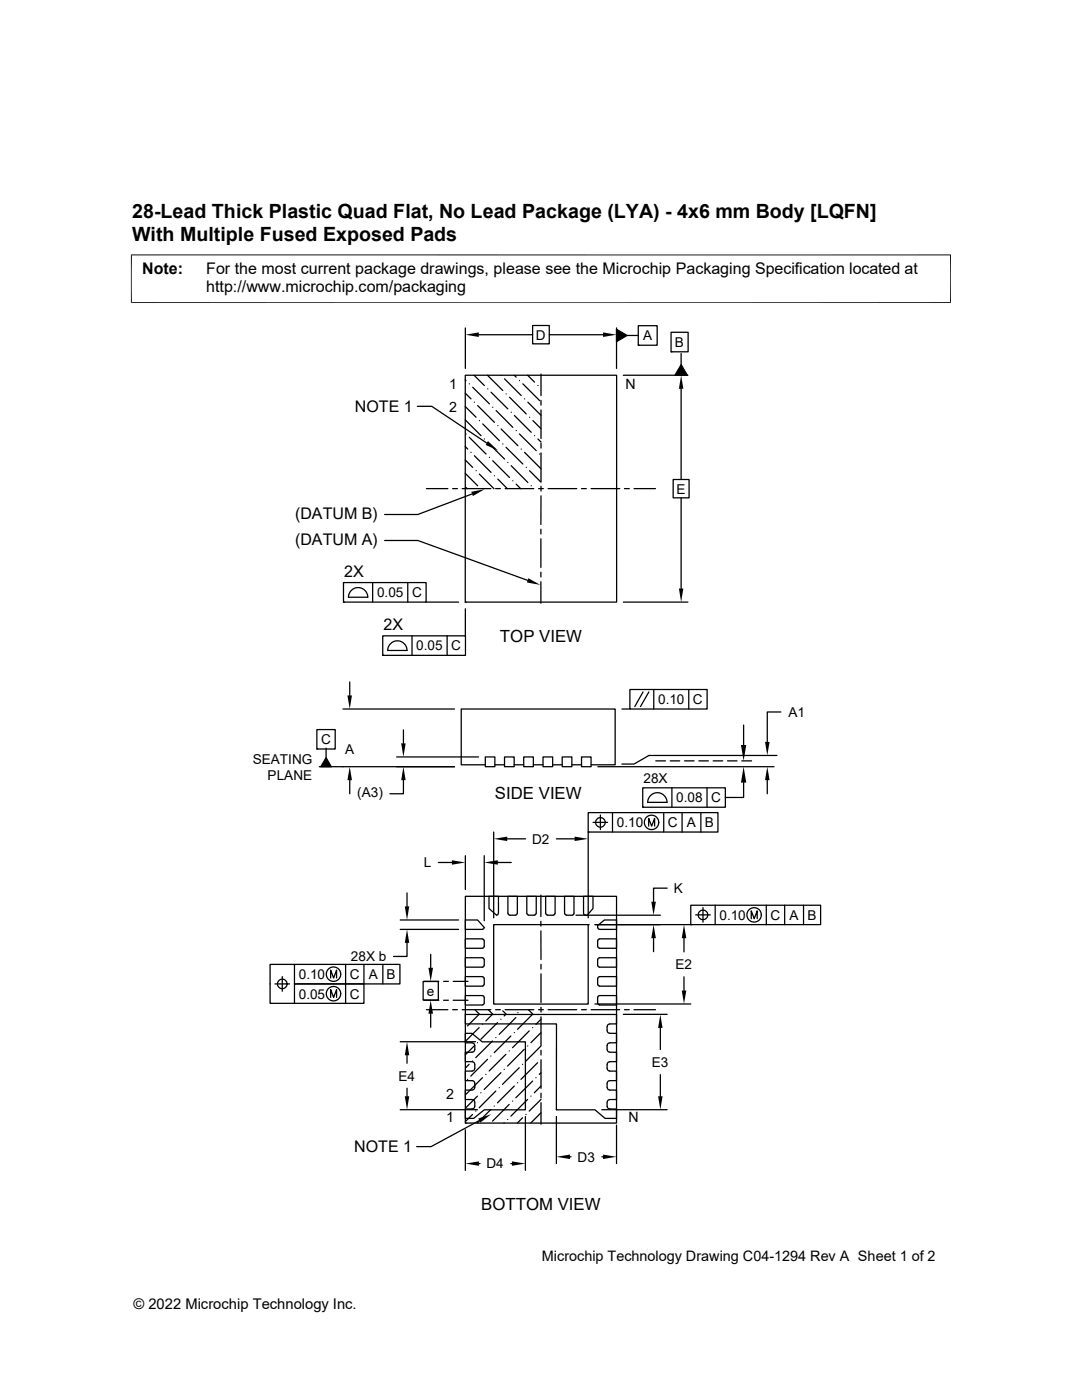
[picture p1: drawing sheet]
<svg xmlns="http://www.w3.org/2000/svg" width="216mm" height="279mm" viewBox="0 0 216 279" stroke-linecap="round" stroke-linejoin="round" font-family="sans-serif">
<g fill="none" stroke="#000" stroke-width=".25">
<path d="M92.8 78.5l1.2 1.1M92.8 75.8l.2 .1M92.8 74.9h30.2v45.3h-30.2zM92.9 65.4v8.1M93.6 76.6h.1M94.3 77.3l3.4 3.3M94.6 74.9l2 2M95.5 66.8h10.8M97.3 74.9l3 3M97.3 77.6h.1M98 78.3l3.3 3.3M100 74.9h.1"/>
<path d="M100.7 75.6l3.3 3.3M101 78.6h.1M101.7 79.3l3.3 3.3M102.6 74.9l.4 .4M103.7 75.9h.1M104.3 76.6l3.4 3.3M104.7 79.6h.1M105.3 74.9l1.4 1.4M106.3 65h3.3v3.6h-3.3zM107.3 76.9h.1M107.9 74.7v4.3M107.9 79.9v1"/>
<path d="M109.6 66.8h10.7M123 65.7l2.1 1.3-2.1 1.2zM123 65.4v8.1M124.4 74.9h12.9M125.1 67h2.3M127.4 65h3.7v3.9h-3.7zM127.4 68.9h.1M133.9 66.3h3.4v3.9h-3.4zM133.9 70.2h.1M135.9 77.6v18.1M135.9 72.8l1.2 2.1h-2.4zM135.9 70.5v2.3"/>
<path d="M83.3 81.1h2.8l11.1 7.3M85.1 97.5h4.3M90.3 97.5h1M92.2 97.5h5.7M92.8 89.1l.5 .5M92.8 91.8l1.5 1.5M92.8 81.1l2.2 2.2M92.8 83.8l3.2 3.2M92.8 94.5l2.5 2.4M93 86.6h.1M93 97.3l.2 .2M93.6 87.3l3.4 3.3"/>
<path d="M94 90.3h.1M94.2 98.6l-10.8 4.1h-6.6M94.7 91l3.3 3.3M94.7 80.3h.1M95 93.9h.1M95.3 80.9l3.4 3.4M95.7 83.9h.1M95.7 94.6l2.9 2.9M96.3 84.6l3.4 3.3M96.6 87.6h.1M97.3 88.3l3.4 3.3M97.7 91.3h.1"/>
<path d="M98.3 81.3h.1M98.3 91.9l3.4 3.4M98.7 95h.1M98.9 97.5h.9M99 81.9l3.3 3.4M99.3 95.6l1.9 1.9M99.3 84.9h.1M100 85.6l3.3 3.3M100.3 88.6h.1M100.8 97.5h5.7M101 89.3l3.3 3.3M101.3 92.3h.1"/>
<path d="M102 92.9l3.3 3.4M102 82.3h.1M102.3 95.9h.1M102.7 82.9l3.3 3.4M103 96.6l.9 .9M103 85.9h.1M103.7 86.6l3.3 3.3M104 89.6h.1M104.7 90.3l3.2 3.3M105 93.3h.1M105.3 80.3l2.7 2.6M105.7 93.9l2.2 2.3"/>
<path d="M105.7 83.3h.1M106 96.9h.1M106.3 83.9l1.6 1.7M106.7 87h.1M107.3 87.6l.6 .6M107.5 97.5h.9M107.7 90.6h.1M107.9 81.8v5.7M107.9 88.5v.9M107.9 90.4v5.7M107.9 97v1M107.9 99v5.7"/>
<path d="M109.4 97.5h5.7M116 97.5h1M117.9 97.5h5.8M124.6 97.5h1M126.5 97.5h4.3M134.3 95.7h3.2v3.7h-3.2zM135.9 99.4v18.1M68.5 116.3h16.5v3.9h-16.5zM69.5 119.2h3.9a1.93 1.93 0 0 0-1.9-1.9 1.93 1.93 0 0 0-2 1.9M74.4 116.3v3.9M76.8 107.9h6.6l21.9 7.9M81.4 116.3v3.9"/>
<path d="M107.9 105.6v1M107.9 107.5v5.7M107.9 114.2v.9M107.9 116.1v4.3M68.5 120.2h.1M69.8 136.1v2.7M76.4 126.9h16.5v3.9h-16.5zM76.4 130.8h.1M77.3 129.8h3.9M77.4 129.8a1.93 1.93 0 0 1 1.9-1.9 1.93 1.93 0 0 1 1.9 1.9M82.2 126.9v3.9M85 120.2h6.5"/>
<path d="M89.2 126.9v3.9M92.8 120.2h.1M92.9 121.5v5.4M124.4 120.2h12.9M125.7 137.6h15.4v3.9h-15.4zM128.3 138.1l-1.6 2.9M129.5 138.1l-1.7 2.9M130.5 137.6v3.9M137.4 137.6v3.9M63.2 145.6h3.7v3.9h-3.7zM63.2 149.5h.1M65.1 149.3v1.9"/>
<path d="M65.1 151.2l1 1.8h-2.1zM68.4 141.5h22.3M69.8 155.7v2.7M79.1 151.1h16.4M80.5 155.7v2.7h-2.7M80.5 145.7v2.7M90.7 153h-27M96.8 151.1h1.9v1.9h-1.9zM96.8 152.6h-4.8v-11.1h30.7v11.1h-4.8M98.7 152.6h2M100.7 151.1h1.9v1.9h-1.9zM102.6 152.6h1.9"/>
<path d="M104.5 151.1h1.9v1.9h-1.9zM106.4 152.6h2M108.4 151.1h1.9v1.9h-1.9zM110.3 152.6h1.9M112.2 151.1h1.9v1.9h-1.9zM114.1 152.6h1.9M116 151.1h1.9v1.9h-1.9zM119.3 153h35.2M124.1 141.5h1.6M128.2 157.2h16.5v3.9h-16.5zM130.9 151.8h1.9M133.7 151.8h1.9"/>
<path d="M134.1 157.2v3.9M136.6 151.8h1.9M139.4 151.8h2M141.1 157.2v3.9M142.3 151.8h1.9M145.2 151.8h1.9M148 151.8h2M148.4 156.2v3h-3.7M148.4 144.7v4M153.1 155.7v2.7M155 150.8h-25.5l-3 1.7h-2.4M155.8 142.1h-2.7v6"/>
<path d="M81.2 178.2v2.7M87.5 172.1h2.7M92.9 178.9h30.1v45.2h-30.1zM92.9 170.8v6.7M96.6 170.8v12.9M98.5 166.1v17.1M99.3 172.1h2.7M101.2 167.4h3.7M101.3 178.9h1.9v3.4l-.2 .3h-1.3l-.3-.1zM107.9 178.6v4.3M108.9 178.9h1.9l-.1 3.4-.1 .3h-1.3l-.4-.2zM111 167.4h3.7"/>
<path d="M116.4 178.9h1.9v2.4l-1.1 1.3h-.6l-.2-.3zM117.4 162.2h25.9v3.9h-25.9zM117.4 166.1h.1M117.4 166.1v17.1M118.3 164.1h2.9M119.8 162.7v2.9M122.2 162.2v3.9M128.2 161.1h.1M129.2 160.1h3.9M129.2 160.1a1.93 1.93 0 0 1 2-1.9 1.93 1.93 0 0 1 1.9 1.9M129.4 164.9v-1.6l.6 1.6 .6-1.6v1.6M132.4 162.2v3.9"/>
<path d="M133.1 177.2h-2.7v2.8M136.1 162.2v3.9M139.8 162.2v3.9M54.9 196.4h2.9M56.3 194.9v2.9M58.8 192.5v3.9h13.8v3.8h-18.7v-7.7h25.9v3.9h-21v3.8M66 195.2v-1.6l.6 1.6 .6-1.6v1.6M66 199.1v-1.6l.6 1.6 .6-1.6v1.6M69 192.5v7.7M72.6 192.5v3.9M76.4 192.5v3.9M79.9 183.6h11.6"/>
<path d="M79.9 185.5h11.6M81.2 188.2v2.7h-2.7M84.4 195.9h3.1v3.7h-3.1zM84.6 195.9h3M84.6 199.6h3M85.9 190.5v2.6M88.5 195.9h1M88.5 199.6h1M90.4 195.9h3M90.4 199.6h3M92.9 183.6h2.4l1.3 1.5v.2l-.4 .2h-3.3zM92.9 191.1l3.5 .1 .2 .3v1.3l-.4 .2h-3.3z"/>
<path d="M96.2 189.2h.2l.2-.3v-1.2l-.2-.3h-3.5v1.9h3.3M96.2 194.9h-3.3v1.9l3.5-.1 .2-.3v-1.1l-.1-.3-.3-.1M98.5 184.5h18.9v15.9h-18.9zM99.4 182.3l-.3 .3-1.5-1.3v-2.4h1.9v3.4M105.1 182.3v-3.4h1.9v3.4M107 182.3l-.2 .3h-1.3l-.4-.3M107.9 185.8v5.7M107.9 183.9v.9M107.9 192.4v1M107.9 194.4v5.7M112.6 182.3v-3.4h1.9v3.5l-.3 .2h-1.2l-.3-.3M114.9 182.6h16.9"/>
<path d="M117.4 184.5h.1M118.7 184.5h19.1M119.3 184.7l1.3-1.1h2.4v1.9h-3.4l-.3-.2zM119.4 191.3l.2-.2h3.4v1.9h-3.5l-.2-.3zM119.6 194.9h3.4v1.9l-3.5-.1-.2-.3v-1.1l.3-.4M119.6 189.2l-.2-.1-.1-.2v-1.2l.2-.3h3.5v1.9h-3.4M130.4 187.2v2.7M136.5 187.2v2.8M136.5 194.9v2.8M137.8 180.7h25.9v3.8h-25.9zM137.8 184.5h.1M138.8 182.6h2.9"/>
<path d="M140.3 181.1v2.9M142.7 180.7v3.8M149.9 183.3v-1.5l.6 1.5 .6-1.5v1.5M152.9 180.7v3.8M156.6 180.7v3.8M160.3 180.7v3.8M79.9 207.9h15M81.2 210.6v1.6M81.2 217.2v1.6M85.1 201.5h4.3M85.9 202.3v2.7M90.3 201.5h1"/>
<path d="M92.2 201.5h5.7M92.9 202.5h.1M93.3 215.4h.1M93.6 212.4l-.7 .8M94.2 210h-1.3v1.9h1.3M94.2 210l.3-.1 .2-.3v-1.2l-.5-.3h-1.3v-1.9h1.2l2.1 1.7h8.6v13.6h-8.2l-2.1 1.7h-1.6M94.2 211.9l.4 .1 .1 .4v1.1l-.5 .3h-1.3v1.9h1.4l.4 .5v.9l-.2 .4-1.6 .1v1.8l1.3 .1 .5 .2v1.2l-.2 .3-.3 .1M94.3 211.8h.1M94.6 208.7l-1.7 1.8M94.8 201.5l.9 1M95.3 218.8l-2.4 2.4M95.3 208.1h.1"/>
<path d="M95.6 202.5l-2.3 2.2M95.6 205.1l-2.7 2.7M95.9 218.1h.1M96.2 200.6l.2-.1 .2-.3v-1.1l-.2-.4h-3.5v1.9h3.3M96.3 215.1l-3.4 3.3M96.3 204.4h.1M96.9 214.4h.1M97.3 211.4l-3.4 3.4M97.4 201.5l1 1M97.9 210.8h.1M98.2 202.5l-1.3 1.3M98.3 207.8l-3.4 3.3"/>
<path d="M98.9 201.5h.9M98.9 217.7l-3.3 3.4M98.9 207.1h.1M99.3 204.1l-3.4 3.3M99.6 217.1h.1M99.9 214.1l-3.3 3.3M99.9 203.4h.1M100.3 201.7l.7 .8M100.6 213.4h.1M100.8 201.5h5.7M100.9 202.5l-.3 .3M100.9 210.4l-3.3 3.3"/>
<path d="M101.6 209.7h.1M101.9 206.8l-3.3 3.3M102.3 219.8h.1M102.6 216.7l-3.3 3.4M102.6 206.1h.1M102.9 203.1l-3.3 3.3M103.3 216.1h.1M103.3 202.1h.1M103.6 213.1l-3.3 3.3M104.3 212.4h.1M104.6 209.4l-3.3 3.3M105.3 219.4l-3.4 3.4"/>
<path d="M105.3 208.7h.1M105.4 201.5l.9 .9M105.6 205.7l-3.3 3.4M105.9 218.8h.1M106.2 202.5l-2.9 2.9M106.3 215.8l-3.4 3.3M106.3 205.1h.1M106.9 215.1h.1M107.3 212.1l-3.4 3.3M107.5 201.5h.9M107.9 219.4l-2.3 2.3M107.9 208.7l-3 3.1"/>
<path d="M107.9 206.1l-2 2M107.9 216.7l-1.3 1.4M107.9 214.1l-.3 .3M107.9 203.4l-1 1M107.9 201v1M107.9 202.9v5.7M107.9 209.6v.9M107.9 211.5v5.7M107.9 218.2v.9M109.4 201.5h5.7M116 201.5h1M117.9 201.5h5.8"/>
<path d="M118.7 200.4h19.1M119.6 200.6l-.2-.2-.1-.2v-1.1l.2-.4h3.5v1.9h-3.4M121.1 204.9v.8M121.1 208.6v.9M121.1 212.4v.8M121.1 216.2v.8M121.1 220v.8M121.2 217l.1 .4 .4 .2h1.3v1.8l-1.5 .1-.3 .2v.3M121.2 213.2l.1 .4 .4 .2h1.3v1.9h-1.5l-.3 .2v.3M121.2 209.5l.1 .3 .4 .2M121.2 205.7l.1 .4 .4 .1h1.3v1.9l-1.5 .1-.3 .2v.2M121.7 204.3h1.3v-1.8h-30.1v1.8h18.1v17.2h7.7l2 1.7h2.3v-1.9h-1.3"/>
<path d="M121.7 211.9l-.4 .1-.1 .4M121.7 210h1.3v1.9h-1.3M121.7 204.4l-.4 .1-.1 .4M124.4 202.4h8.7M124.6 201.5h1M126.5 201.5h4.3M131.8 205.1v4.3M131.8 214.5v4.3M79.9 221.5h15.4M92.9 224.1h.1M92.9 225.5v8.1M94.2 221.3h-1.3v1.9"/>
<path d="M94.3 222.4l-1.4 1.4M94.9 221.7h.1M95.6 232.2h.2M95.7 223.6l-9.7 5.2h-2.9M97.9 221.4l-2.7 2.7M98.6 220.7h.1M100.6 224.1h.1M101.3 223.4h.1M101.6 220.4l-3.3 3.4M101.9 232.2h.3M104.3 223.1l-1.1 1M104.8 222.8v10.8"/>
<path d="M104.9 222.4h.1M107.9 222.1l-2 2M107.9 220.1v4.3M111 222.8v9.4M113.7 230.9h.2M120.1 221.5h13M120.1 230.9h.2M121.2 220.8l.1 .3 .4 .2M123 224.5v7.7"/>
<circle cx="119.8" cy="164.1" r=".96"/>
<circle cx="130" cy="164.1" r="1.44"/>
<circle cx="56.3" cy="196.4" r=".96"/>
<circle cx="66.5" cy="194.4" r="1.44"/>
<circle cx="66.5" cy="198.3" r="1.44"/>
<circle cx="140.3" cy="182.6" r=".96"/>
<circle cx="150.5" cy="182.6" r="1.44"/>
</g>
<g fill="#000">
<path d="M92.9 66.8l2.6-.5v.9zM120.3 66.3l2.7 .5-2.7 .4zM123 65.7l2.1 1.3-2.1 1.2zM135.9 74.9l.5 2.7h-.9zM135.9 72.8l1.2 2.1h-2.4zM94 98.1l2.7-.5-2.3 1.4zM97.4 88.1l2 1.8-2.5-1.1zM105.4 115.4l2.4 1.3-2.7-.5zM135.5 117.5h.9l-.5 2.7zM69.3 138.8h.9l-.4 2.7zM65.1 151.2l1 1.8h-2.1zM69.8 153l.4 2.7h-.9z"/>
<path d="M80.1 148.4h.8l-.4 2.7zM80.5 153l.4 2.7h-.8zM148.4 153l.5 3.2h-1.1zM147.8 148.7h1.1l-.5 3.1zM153.1 153l.5 2.7h-.9zM152.7 148.1h.9l-.5 2.7zM90.2 171.7l2.7 .4-2.7 .5zM96.6 172.1l2.7-.4v.9zM98.5 167.4l2.7-.4v.9zM114.7 167l2.7 .4-2.7 .5zM130 180h.9l-.5 2.6zM80.8 180.9h.9l-.5 2.7z"/>
<path d="M81.2 185.5l.5 2.7h-.9zM85.5 193.1h.9l-.5 2.8zM130.4 184.5l.5 2.7h-.9zM136.5 184.5l.4 2.7h-.9zM136 197.7h.9l-.4 2.7zM81.2 207.9l.5 2.7h-.9zM80.8 218.8h.9l-.5 2.7zM85.9 199.6l.5 2.7h-.9zM131.8 202.4l.4 2.7h-.9zM131.3 218.8h.9l-.4 2.7zM95.4 223.2l2.6-.8-2.1 1.6zM92.9 232.2l2.7-.4v.9z"/>
<path d="M102.2 231.8l2.6 .4-2.6 .5zM111 230.9l2.7-.5v.9zM120.3 230.4l2.7 .5-2.7 .4z"/>
</g>
<path d="M26.1 50.9h163.7M26.2 50.8v9.7M189.7 50.8v9.7M26.1 60.4h163.7" fill="none" stroke="#000" stroke-width=".2"/>
<g font-size="3.9">
<text x="26.4" y="43.5">28-Lead Thick Plastic Quad Flat, No Lead Package (LYA) - 4x6 mm Body [LQFN]</text>
<text x="26.4" y="48">With Multiple Fused Exposed Pads</text>
</g>
<g font-size="3.3">
<text x="99.8" y="128.1">TOP VIEW</text>
<text x="98.7" y="159.4">SIDE VIEW</text>
<text x="96" y="241.5">BOTTOM VIEW</text>
</g>
<g font-size="3.2">
<text x="28.4" y="54.6">Note:</text>
<text x="41.1" y="58.3">http://www.microchip.com/packaging</text>
<text x="41.1" y="54.6">For the most current package drawings, please see the Microchip Packaging Specification located at</text>
<text x="70.8" y="82.2">NOTE 1</text>
<text x="58.9" y="103.5">(DATUM B)</text>
<text x="58.9" y="108.7">(DATUM A)</text>
<text x="68.7" y="115.1">2X</text>
<text x="76.5" y="125.8">2X</text>
<text x="70.7" y="230">NOTE 1</text>
</g>
<g font-size="2.9">
<text x="108.1" y="251.7">Microchip Technology Drawing C04-1294 Rev A Sheet 1 of 2</text>
<text x="26.6" y="261.3">© 2022 Microchip Technology Inc.</text>
</g>
<g font-size="2.8">
<text x="89.6" y="77.6">1</text>
<text x="124.8" y="77.7">N</text>
<text x="89.6" y="82.2">2</text>
<text x="89" y="219.4">2</text>
<text x="89" y="223.9">1</text>
<text x="125.4" y="223.9">N</text>
</g>
<g font-size="2.7">
<text x="106.9" y="67.8">D</text>
<text x="128.3" y="67.9">A</text>
<text x="134.7" y="69.2">B</text>
<text x="135" y="98.5">E</text>
<text x="75.2" y="119.2">0.05</text>
<text x="82.2" y="119.2">C</text>
<text x="83.1" y="129.8">0.05</text>
<text x="90" y="129.8">C</text>
<text x="131.3" y="140.5">0.10</text>
<text x="138.3" y="140.5">C</text>
<text x="157.3" y="143.1">A1</text>
<text x="64.1" y="148.5">C</text>
<text x="50.4" y="152.4">SEATING</text>
<text x="53.4" y="155.7">PLANE</text>
<text x="68.9" y="150.5">A</text>
<text x="71.3" y="159.1">(A3)</text>
<text x="128.4" y="156.3">28X</text>
<text x="134.9" y="160.1">0.08</text>
<text x="141.9" y="160.1">C</text>
<text x="123.1" y="165.1">0.10</text>
<text x="133.3" y="165.1">C</text>
<text x="137.1" y="165.1">A</text>
<text x="140.6" y="165.1">B</text>
<text x="84.5" y="173.1">L</text>
<text x="106.2" y="168.4">D2</text>
<text x="134.4" y="178.2">K</text>
<text x="143.6" y="183.6">0.10</text>
<text x="153.8" y="183.6">C</text>
<text x="157.5" y="183.6">A</text>
<text x="161.1" y="183.6">B</text>
<text x="70" y="191.8">28X b</text>
<text x="59.6" y="195.4">0.10</text>
<text x="69.8" y="195.4">C</text>
<text x="73.6" y="195.4">A</text>
<text x="77.2" y="195.4">B</text>
<text x="134.8" y="193.4">E2</text>
<text x="59.6" y="199.3">0.05</text>
<text x="69.8" y="199.3">C</text>
<text x="85.2" y="198.7">e</text>
<text x="79.5" y="215.7">E4</text>
<text x="130.1" y="212.9">E3</text>
<text x="97.1" y="233.2">D4</text>
<text x="115.3" y="231.8">D3</text>
</g>
</svg>
